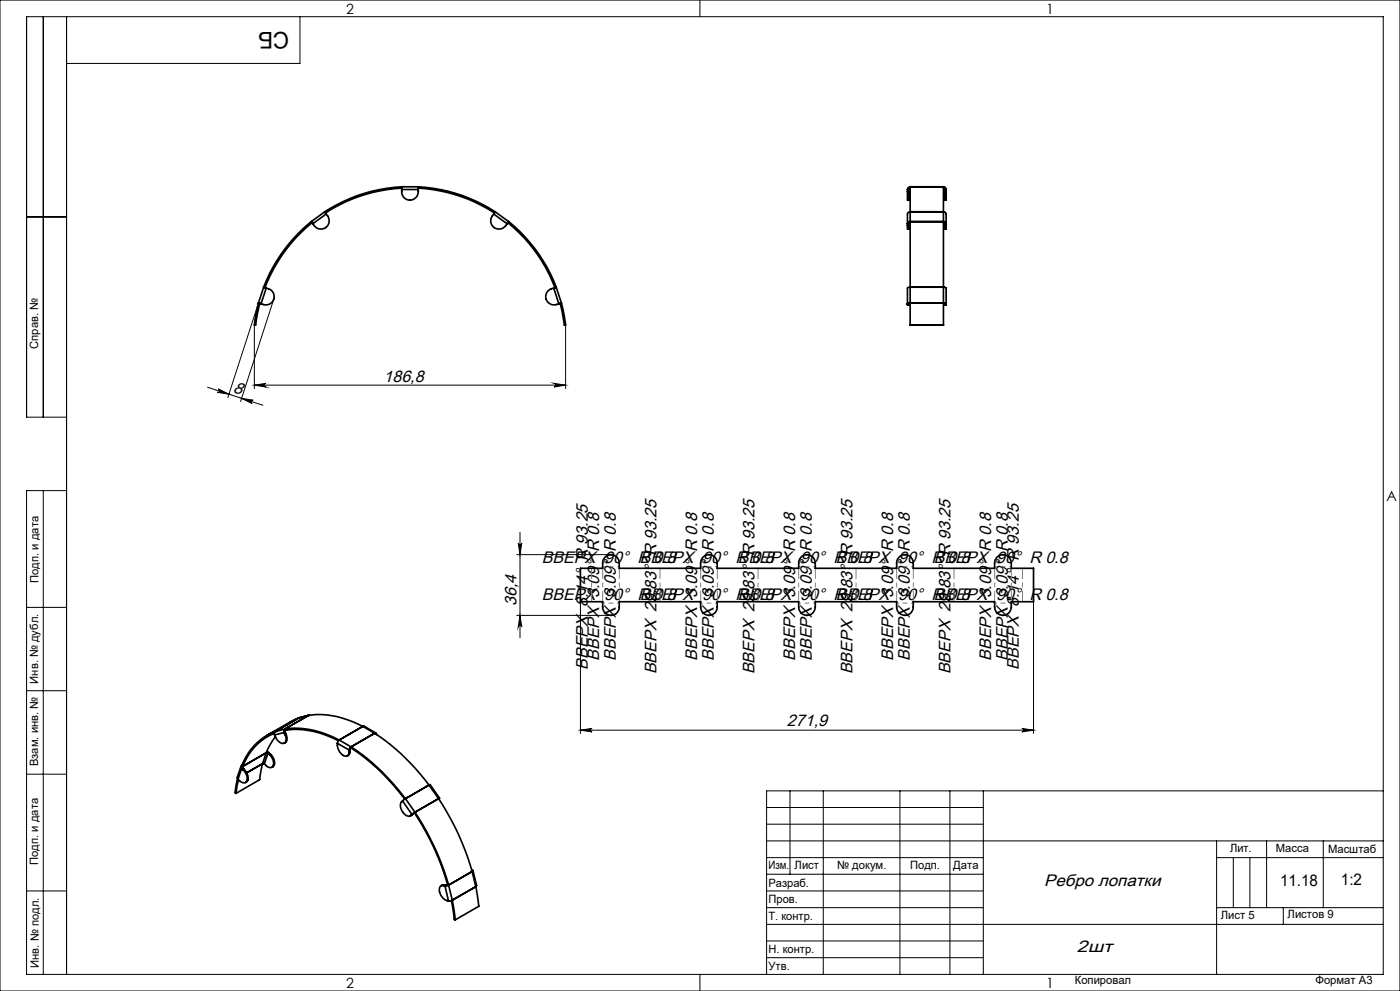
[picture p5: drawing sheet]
<svg xmlns="http://www.w3.org/2000/svg" width="420mm" height="297mm" viewBox="0 0 420 297" stroke-linecap="round" stroke-linejoin="round" font-family="sans-serif">
<g fill="none" stroke="#000" stroke-width=".3">
<path d="M0 0h420v297h-420zM13 5v120M20 5v287M90 5v14h-70M210 0v5M8 65h12M76.3 97.4v19M77.5 90.8l-9.1 28.3M82.1 89.7l-9.9 30.6M169.7 97.4v19M62.3 116.1l16.6 5.4M65.5 116.6l3.2 1.5-3.5-.5a.54 .54 0 0 0 .6-.4 .54 .54 0 0 0-.3-.6z"/>
<path d="M72.5 119.4l3.5 .5a.54 .54 0 0 0-.7 .4 .54 .54 0 0 0 .3 .7zM76.3 115.4l3.5-.5a.55 .55 0 0 0-.5 .5 .55 .55 0 0 0 .5 .6zM76.3 115.4h93.4M166.2 114.9l3.5 .5-3.5 .6a.55 .55 0 0 0 .5-.6 .55 .55 0 0 0-.5-.5zM20 125h-12v-120h407v287h-407v-145h12M13 147v145M156 159.5v31.7M155 166.2h28.3M155.5 162.7a.53 .53 0 0 0 .5 .5 .53 .53 0 0 0 .5-.5l-.5 3.5zM8 182h12M155 184.4h28.3M156 184.4l.5 3.5a.53 .53 0 0 0-.5-.5 .53 .53 0 0 0-.5 .5z"/>
<path d="M174.1 180.3v39.5M310.1 180.3v39.5M8 207h12M174.1 218.8l3.5-.5a.53 .53 0 0 0-.5 .5 .53 .53 0 0 0 .5 .6zM174.1 218.8h136M306.6 218.3l3.5 .5-3.5 .6a.53 .53 0 0 0 .5-.6 .53 .53 0 0 0-.5-.5zM8 232h12M237 237v25M247 237v55M270 237v55M285 237v55M295 237v55"/>
<path d="M415 237h-185v55M230 257h65M230 242h65M230 247h65M230 252h185M365 252v40M365 257h50M370 257v15M375 257v15M380 252v20M397 252v20M8 267h12"/>
<path d="M230 262h65M230 267h65M230 272h65M230 277h185M365 272h50M385 272v5M210 292v5M230 282h65M230 287h65"/>
</g>
<path d="M180.8 169.9h5M210.2 169.9h5M239.6 169.9h5M269 169.9h5M298.4 169.9h5M185.8 180.8h-5M215.2 180.8h-5M244.6 180.8h-5M274 180.8h-5M303.4 180.8h-5" fill="none" stroke="#808080" stroke-width=".3" stroke-dasharray="15.2 1.3 1.3 1.3" stroke-dashoffset="14.7"/>
<g fill="none" stroke="#808080" stroke-width=".3" stroke-dasharray="15.2 1.3 1.3 1.3" stroke-dashoffset="12.1">
<path d="M177.5 170.3v10M180.8 170.3v10M210.2 170.3v10M239.6 170.3v10M269 170.3v10M298.4 170.3v10M185.8 180.3v-10M198 180.3v-10M215.2 180.3v-10M227.4 180.3v-10M244.6 180.3v-10M256.8 180.3v-10"/>
<path d="M274 180.3v-10M286.2 180.3v-10M303.4 180.3v-10M306.7 180.3v-10"/>
</g>
<g fill="#000">
<path d="M65.5 116.6l3.2 1.5-3.5-.5a.54 .54 0 0 0 .6-.4 .54 .54 0 0 0-.3-.6zM72.5 119.4l3.5 .5a.54 .54 0 0 0-.7 .4 .54 .54 0 0 0 .3 .7z"/>
<path d="M76.3 115.4l3.5-.5a.55 .55 0 0 0-.5 .5 .55 .55 0 0 0 .5 .6zM166.2 114.9l3.5 .5-3.5 .6a.55 .55 0 0 0 .5-.6 .55 .55 0 0 0-.5-.5z"/>
<path d="M156 184.4l.5 3.5a.53 .53 0 0 0-.5-.5 .53 .53 0 0 0-.5 .5zM155.5 162.7a.53 .53 0 0 0 .5 .5 .53 .53 0 0 0 .5-.5l-.5 3.5z"/>
<path d="M174.1 218.8l3.5-.5a.53 .53 0 0 0-.5 .5 .53 .53 0 0 0 .5 .6zM306.6 218.3l3.5 .5-3.5 .6a.53 .53 0 0 0 .5-.6 .53 .53 0 0 0-.5-.5z"/>
</g>
<g fill="none" stroke="#000" stroke-width=".5">
<path d="M120.4 56h.1M120.4 56a47 47 0 0 0-23 7.5M120.4 56l.1 .4M120.5 56.4h.1M120.5 56.4a47 47 0 0 0-22.9 7.4M120.5 56.8a2.56 2.56 0 0 0 2.5 3.2 2.56 2.56 0 0 0 2.5-3.2M120.5 56v.8M120.5 56.8h5M120.5 56h5M125.5 56v.8M125.5 56.4h.1M125.5 56h.1"/>
<path d="M125.5 56.4a46.7 46.7 0 0 1 22.8 7.4M125.5 56a47 47 0 0 1 23 7.5M125.5 56v.4M272.2 57.5v2.5h.5v-2.5M272.2 56.8h.5M272.2 56.8v.7M272.2 57.5h.5M272.7 56.8v.7M273.1 56v7.5M273.1 56h.1M273.1 56l-.7 .3-.2 .5M273.1 56.4l-.4 .4"/>
<path d="M273.1 56h9.9M283 56v7.5M283 56h.1M283 56l.7 .3 .1 .5M283 56.4l.5 .4M283.5 57.5v2.5h.3v-2.5M283.5 56.8h.3M283.5 56.8v.7M283.5 57.5h.3M283.8 56.8v.7M93.3 66.4h.1M93.3 66.4a47.6 47.6 0 0 0-14.2 19.6"/>
<path d="M93.3 66.4l.3 .3M93.4 66.4l.4 .7M93.6 66.7h.1M93.6 66.7a46.8 46.8 0 0 0-14.1 19.5M97.4 63.5l.5 .6M97.4 63.5l-4 2.9M97.4 63.5h.1M97.4 63.5l.2 .3M97.6 63.8h.1M97.9 64.1a2.57 2.57 0 0 1-.2 4.1 2.57 2.57 0 0 1-3.9-1.1M97.9 64.1l-4.1 3M148.1 64.1a2.57 2.57 0 0 0 .1 4.1 2.57 2.57 0 0 0 3.9-1.1"/>
<path d="M148.1 64.1l4 3M148.3 63.8h.1M148.5 63.5h.1M148.5 63.5l-.2 .3M148.6 63.5l-.5 .6M148.6 63.5l4 2.9M152.4 66.7a46 46 0 0 1 14.1 19.5M152.4 66.7h.1M152.6 66.4l-.5 .7M152.6 66.4h.1M152.6 66.4a47.1 47.1 0 0 1 14.3 19.6M152.6 66.4l-.2 .3"/>
<path d="M272.2 67.6v1h.5v-1M272.2 67.6h.5M272.7 67.1v.5M273.1 66.4v19.6M273.1 66.4h.1M273.1 66.4l-.8 .4-.1 .3h.5M273.1 63.5l-.6 .2-.3 .4v3.5M273.1 66.7l-.4 .4M273.1 63.5h.1M273.1 63.5v2.9M273.1 66.4h9.9M273.1 63.5h9.9"/>
<path d="M283 66.4v19.6M283 66.4h.1M283 66.4l.8 .5-.3 .2M283 66.7l.5 .4M283 63.5l.8 .5v3.6M283 63.5h.1M283 63.5v2.9M283.5 67.6v1h.3v-1M283.5 67.1v.5M283.5 67.6h.3M77.5 90.8l.8 .2M77.5 90.8h.1"/>
<path d="M77.5 90.8l-1.2 6.6h.4l1.2-6.5M77.5 90.8l.4 .1M77.9 90.9h.1M79.1 86.1l.8 .2M79.1 86v.1M79.1 86.1l-1.6 4.7M79.1 86l.4 .2M79.5 86.2h.1M79.9 86.3a2.57 2.57 0 0 1 2.2 3.4 2.57 2.57 0 0 1-3.8 1.3M79.9 86.3l-1.6 4.7M166.1 86.3a2.56 2.56 0 0 0-2.3 3.4 2.56 2.56 0 0 0 3.8 1.3M166.1 86.3l1.5 4.7"/>
<path d="M166.5 86.2h.1M166.9 86.1l-.8 .2M166.9 86v.1M166.9 86.1l1.5 4.7M166.9 86l-.4 .2M168 90.9h.1M168.4 90.8l-.8 .2M168.4 90.8h.1M168.4 90.8l1.3 6.6h-.4l-1.3-6.5M168.4 90.8l-.4 .1M272.2 91.3h.5M272.7 91v.4l-.5-.1"/>
<path d="M273.1 90.8v6.6M273.1 90.8h.1M273.1 90.8l-.9 .2h.5M273.1 86.1l-.9 .2v5M273.1 90.9l-.4 .1M273.1 86v.1M273.1 90.8h9.9M273.1 97.4h9.9M273.1 86.1v4.7M273.1 97.4h.1M273.1 86.1h9.9M273.1 86h9.9"/>
<path d="M283 90.8v6.6M283 90.8h.1M283 90.8l.8 .2h-.3M283 90.9l.5 .1M283 86.1l.8 .2v5.1l-.3-.1M283 86v.1M283 86.1v4.7M283 97.4h.1M283.5 91.3h.3M283.5 91v.3M174.1 170.3h6.7a3.3 3.3 0 0 1 1.1-3.7 2.5 2.5 0 0 1 3.9 2.1v1.6h24.4a3.4 3.4 0 0 1 1.1-3.7 2.48 2.48 0 0 1 3.9 2.1v1.6h24.4a3.3 3.3 0 0 1 1.1-3.7 2.51 2.51 0 0 1 3.9 2.1v1.6h24.4a3.3 3.3 0 0 1 1.1-3.7 2.5 2.5 0 0 1 3.9 2.1v1.6h24.4a3.4 3.4 0 0 1 1.1-3.7 2.51 2.51 0 0 1 3.9 2.1v1.6h6.7v10h-6.7a3.4 3.4 0 0 1-1.1 3.7 2.51 2.51 0 0 1-3.9-2.1v-1.6h-24.4a3.3 3.3 0 0 1-1.1 3.7 2.51 2.51 0 0 1-3.9-2.1v-1.6h-24.4a3.5 3.5 0 0 1-1.1 3.7 2.5 2.5 0 0 1-3.9-2.1v-1.6h-24.4a3.3 3.3 0 0 1-1.1 3.7 2.51 2.51 0 0 1-3.9-2.1v-1.6h-24.4a3.3 3.3 0 0 1-1.1 3.7 2.51 2.51 0 0 1-3.9-2.1v-1.6h-6.7zM82.3 219.8a17.1 17.1 0 0 0-9.5 9.9"/>
<path d="M82.6 219.2h.1M82.6 219.2a17.2 17.2 0 0 0-10.1 10.2M82.6 219.2l-.3 .6 .1 .5M85.2 219.5l-2.8 .8M85.2 219.5l.3 .7M85.4 218.5l-.3 .6 .1 .4M85.4 218.5l-2.8 .7M85.4 218.5l.2 .4M85.5 218.5a26.3 26.3 0 0 1 16.2 3.3M85.5 218.5h-.1M85.5 218.5l.1 .4M85.5 219.4l-.3 .1"/>
<path d="M85.5 219.4l.3 .6M85.6 218.9a25.7 25.7 0 0 1 15.9 3.1M85.6 218.9l-.1 .5M85.6 218.9h.1M85.8 220a1.84 1.84 0 0 1-.5 2.7M85.8 220l-.3 .2M89.7 215.2l-2.4 1-7.3 4.2M89.7 215.2l-7.1 4M92.5 214.4a26.5 26.5 0 0 1 16.4 3.3M92.5 214.4h.1M92.5 214.4l-7 4.1M92.5 214.4l-7.1 4.1"/>
<path d="M92.5 214.4l-2.8 .8M92.6 214.3l-2.9 .9M92.9 214.3l-.4 .1M108.9 217.7h.4l3.5 2M108.9 217.7l-7.2 4.1M108.9 217.7l3.5 2M112.4 219.7v.1M112.4 219.7a.34 .34 0 0 1 .4 0 .34 .34 0 0 1 .1 .4M112.4 219.7l-7.1 4.1M112.4 219.8a62.7 62.7 0 0 1 16.3 15.5M112.4 219.8l-7.1 4M71.3 233.4l-.8 4.2 .3 .2"/>
<path d="M71.4 233.5a1.63 1.63 0 0 0 2.5 .7l.2-.2M71.5 233.6l-.7 4.2M72.3 229.7l-1.1 3.2 .2 .6M72.5 229.4a.49 .49 0 0 0 0 .9M72.5 229.4h.1M72.5 230.3l-1.1 3.2M72.5 230.3l.5 .4M72.5 229.4l.3 .3M72.8 229.7v.4M72.8 229.7h.1M72.8 230.1l-.3 .2M72.8 230.1l.4 .5"/>
<path d="M72.8 229.7l-.1 .3M73 230.7a3.5 3.5 0 0 1 1.1 3.3M73.2 230.6a3.6 3.6 0 0 1 1.2 3.2M73.2 230.6l-.2 .1M74.4 233.8l-.7 .7M74.4 233.8l-.3 .2M78.7 228.9h.1M78.7 228.9l-.8 4.8-7.1 4.1M78.8 228.9h.5M78.8 228.9l-4.8 2.7M79.3 228.9l.5 .5a1.22 1.22 0 0 0 1.1 .7 1.22 1.22 0 0 0 1.1-.7M79.8 225.6l.6 .1"/>
<path d="M79.8 225.6l-7 4.1M79.8 225.6l-1 3.3M79.9 225.6h-.1M79.9 225.6l-7.1 4.1M80 225.3l.7 .3M80.4 225.7l-1.1 3.2M80.4 225.7l.5 .5M80.7 225.6l-.3 .1M80.7 225.6l.4 .4M80.9 226.2a3.5 3.5 0 0 1 1.1 3.2M81.1 226a3.4 3.4 0 0 1 1.2 3.2M81.1 226l-.2 .2"/>
<path d="M82.3 229.2l-.7 .7M82.3 229.2l-.3 .2M82.6 220.8l-1.5 2.3-1.2 2.5M85.5 220.2a1.62 1.62 0 0 1-.7 2.6 3.4 3.4 0 0 1-2.4-2.5M101.2 222.8a3.4 3.4 0 0 0 2.8 3.8l.5-.3 .2-.9M101.2 222.8l3.5 2M101.7 221.8h.1M101.8 221.8l-.6 1M101.8 221.8l3.5 2M104.7 224.8v.6M105 225.2l-.3 1-.5 .3M105 224.6l-.3 .2"/>
<path d="M105 224.6v.6M105 225.2l-.3 .2M105.3 224.2a62.6 62.6 0 0 1 16.2 15.3M105.3 223.8l-.6 1M105.3 224.2l-.3 .4M105.3 223.8h.1M105.3 224.2h.1M105.3 223.8v.4M105.3 223.8a64.5 64.5 0 0 1 16.3 15.6M121.6 239.4h.1M121.6 239.4l-.1 .1M121.6 239.4l-.8 .6"/>
<path d="M121.6 239.4l2.9 4M128.7 235.3h.1M128.7 235.3l.3-.1 2.9 4M128.7 235.3l-7.1 4.1M128.7 235.3l2.9 4M131.6 239.4h.1M131.6 239.3l.3-.1-.1 .2M131.6 239.4a78.5 78.5 0 0 1 10 21.8M131.6 239.4l-7.1 4M131.8 239.4h-.2M131.8 239.4l-.1 .1M120.8 240a2.68 2.68 0 0 0 .7 4.1l1 .5 .8-.2"/>
<path d="M120.8 240l2.8 4.1M123.6 244.2l-.5 .3M123.6 244.1l-.3 .3M123.6 244.2l-.3 .2M123.9 243.9l-.3 .2M123.9 243.9l-.3 .3M124.3 243.6a77.9 77.9 0 0 1 10 21.6M124.3 243.6l-.4 .3M124.3 243.6h.1M124.5 243.4a79.9 79.9 0 0 1 10.1 21.9M124.5 243.4l-.9 .7M124.5 243.4h.1"/>
<path d="M124.5 243.4l-.2 .2M133 265.4a1.25 1.25 0 0 0-1.2 .6 1.25 1.25 0 0 0 .1 1.3 3.5 3.5 0 0 0 2.6 2.7M133 265.4l.5 .1M133.3 265.3l-1 .2M133.3 265.3l-.3 .1M133.3 265.3l.5 .1M133.5 265.5l1 4.5M133.8 265.4l-.3 .1M134.3 265.2l-.5 .2M134.3 265.2h.1M134.3 265.2l.3 .1M134.6 265.3l-1.1 .2"/>
<path d="M134.6 265.3h.1M134.6 265.3l1.1 4.5M135.4 269.9l.9 5.7 .3 .1M135.6 269.8h.1M135.7 269.8l-1.2 .2M135.7 269.8l.9 5.9M135.7 269.8h.1M141.5 260.7l.2 .1M141.6 261.2h.1M141.6 261.2l-7 4.1M141.6 261.2l1.1 4.5M141.7 260.8l.2 .2-.3 .2"/>
<path d="M141.7 260.8h-.2M141.9 260.9l1.1 4.5-.3 .3M142.7 265.7l1 5.9-7.1 4.1M142.7 265.7h.1M142.7 265.7l-7 4.1"/>
</g>
<text font-size="6.9" x="86.8" y="9.5" transform="rotate(-180 86.8 9.5)">СБ</text>
<g font-size="5">
<text x="69.7" y="117.3" transform="rotate(18 69.7 117.3)">8</text>
<text x="115.1" y="114.3">186,8</text>
<text x="162.6" y="168.8">ВВЕРХ 90° R 0.8</text>
<text x="192" y="168.8">ВВЕРХ 90° R 0.8</text>
<text x="221.4" y="168.8">ВВЕРХ 90° R 0.8</text>
<text x="250.8" y="168.8">ВВЕРХ 90° R 0.8</text>
<text x="280.2" y="168.8">ВВЕРХ 90° R 0.8</text>
<text x="162.6" y="179.7">ВВЕРХ 90° R 0.8</text>
<text x="192" y="179.7">ВВЕРХ 90° R 0.8</text>
<text x="221.4" y="179.7">ВВЕРХ 90° R 0.8</text>
<text x="250.8" y="179.7">ВВЕРХ 90° R 0.8</text>
<text x="280.2" y="179.7">ВВЕРХ 90° R 0.8</text>
<text x="154.9" y="181.6" transform="rotate(-90 154.9 181.6)">36,4</text>
<text x="176.4" y="200.7" transform="rotate(-90 176.4 200.7)">ВВЕРХ 8.14° R 93.25</text>
<text x="179.7" y="198.1" transform="rotate(-90 179.7 198.1)">ВВЕРХ 3.09° R 0.8</text>
<text x="184.7" y="198.1" transform="rotate(-90 184.7 198.1)">ВВЕРХ 3.09° R 0.8</text>
<text x="196.9" y="202.1" transform="rotate(-90 196.9 202.1)">ВВЕРХ 29.83° R 93.25</text>
<text x="209.1" y="198.1" transform="rotate(-90 209.1 198.1)">ВВЕРХ 3.09° R 0.8</text>
<text x="214.1" y="198.1" transform="rotate(-90 214.1 198.1)">ВВЕРХ 3.09° R 0.8</text>
<text x="226.3" y="202.1" transform="rotate(-90 226.3 202.1)">ВВЕРХ 29.83° R 93.25</text>
<text x="238.5" y="198.1" transform="rotate(-90 238.5 198.1)">ВВЕРХ 3.09° R 0.8</text>
<text x="243.5" y="198.1" transform="rotate(-90 243.5 198.1)">ВВЕРХ 3.09° R 0.8</text>
<text x="255.7" y="202.1" transform="rotate(-90 255.7 202.1)">ВВЕРХ 29.83° R 93.25</text>
<text x="267.9" y="198.1" transform="rotate(-90 267.9 198.1)">ВВЕРХ 3.09° R 0.8</text>
<text x="272.9" y="198.1" transform="rotate(-90 272.9 198.1)">ВВЕРХ 3.09° R 0.8</text>
<text x="285.1" y="202.1" transform="rotate(-90 285.1 202.1)">ВВЕРХ 29.83° R 93.25</text>
<text x="297.3" y="198.1" transform="rotate(-90 297.3 198.1)">ВВЕРХ 3.09° R 0.8</text>
<text x="302.3" y="198.1" transform="rotate(-90 302.3 198.1)">ВВЕРХ 3.09° R 0.8</text>
<text x="305.7" y="200.7" transform="rotate(-90 305.7 200.7)">ВВЕРХ 8.14° R 93.25</text>
<text x="236.1" y="217.7">271,9</text>
<text x="313.2" y="265.5">Ребро лопатки</text>
<text x="323.1" y="285.4">2шт</text>
</g>
<g font-size="4.8">
<text x="384" y="265.6">11.18</text>
<text x="402.3" y="265.3">1:2</text>
</g>
<g font-size="4.2">
<text x="103.8" y="4.2">2</text>
<text x="313.8" y="4.2">1</text>
<text x="415.9" y="150.2">A</text>
<text x="103.8" y="296.2">2</text>
<text x="313.8" y="296.2">1</text>
</g>
<g font-size="3.4">
<text x="11.5" y="104.5" transform="rotate(-90 11.5 104.5)">Справ. №</text>
<text x="11.6" y="174.7" transform="rotate(-90 11.6 174.7)">Подп. и дата</text>
<text x="11.4" y="204.9" transform="rotate(-90 11.4 204.9)">Инв. № дубл.</text>
<text x="11.4" y="229.6" transform="rotate(-90 11.4 229.6)">Взам. инв. №</text>
<text x="369" y="255.5">Лит.</text>
<text x="382.8" y="255.5">Масса</text>
<text x="398.4" y="255.6">Масштаб</text>
<text x="11.4" y="259.2" transform="rotate(-90 11.4 259.2)">Подп. и дата</text>
<text x="230.5" y="260.5">Изм.</text>
<text x="238.4" y="260.4">Лист</text>
<text x="251.1" y="260.4">№ докум.</text>
<text x="273" y="260.4">Подп.</text>
<text x="286" y="260.4">Дата</text>
<text x="230.5" y="265.7">Разраб.</text>
<text x="230.5" y="275.7">Т. контр.</text>
<text x="230.6" y="270.7">Пров.</text>
<text x="366.2" y="275.3">Лист 5</text>
<text x="386.3" y="275.2">Листов 9</text>
<text x="230.6" y="285.7">Н. контр.</text>
<text x="11.6" y="290" transform="rotate(-90 11.6 290)">Инв. № подл.</text>
<text x="230.6" y="290.7">Утв.</text>
<text x="322.5" y="295">Копировал</text>
<text x="394.6" y="295">Формат А3</text>
</g>
</svg>
